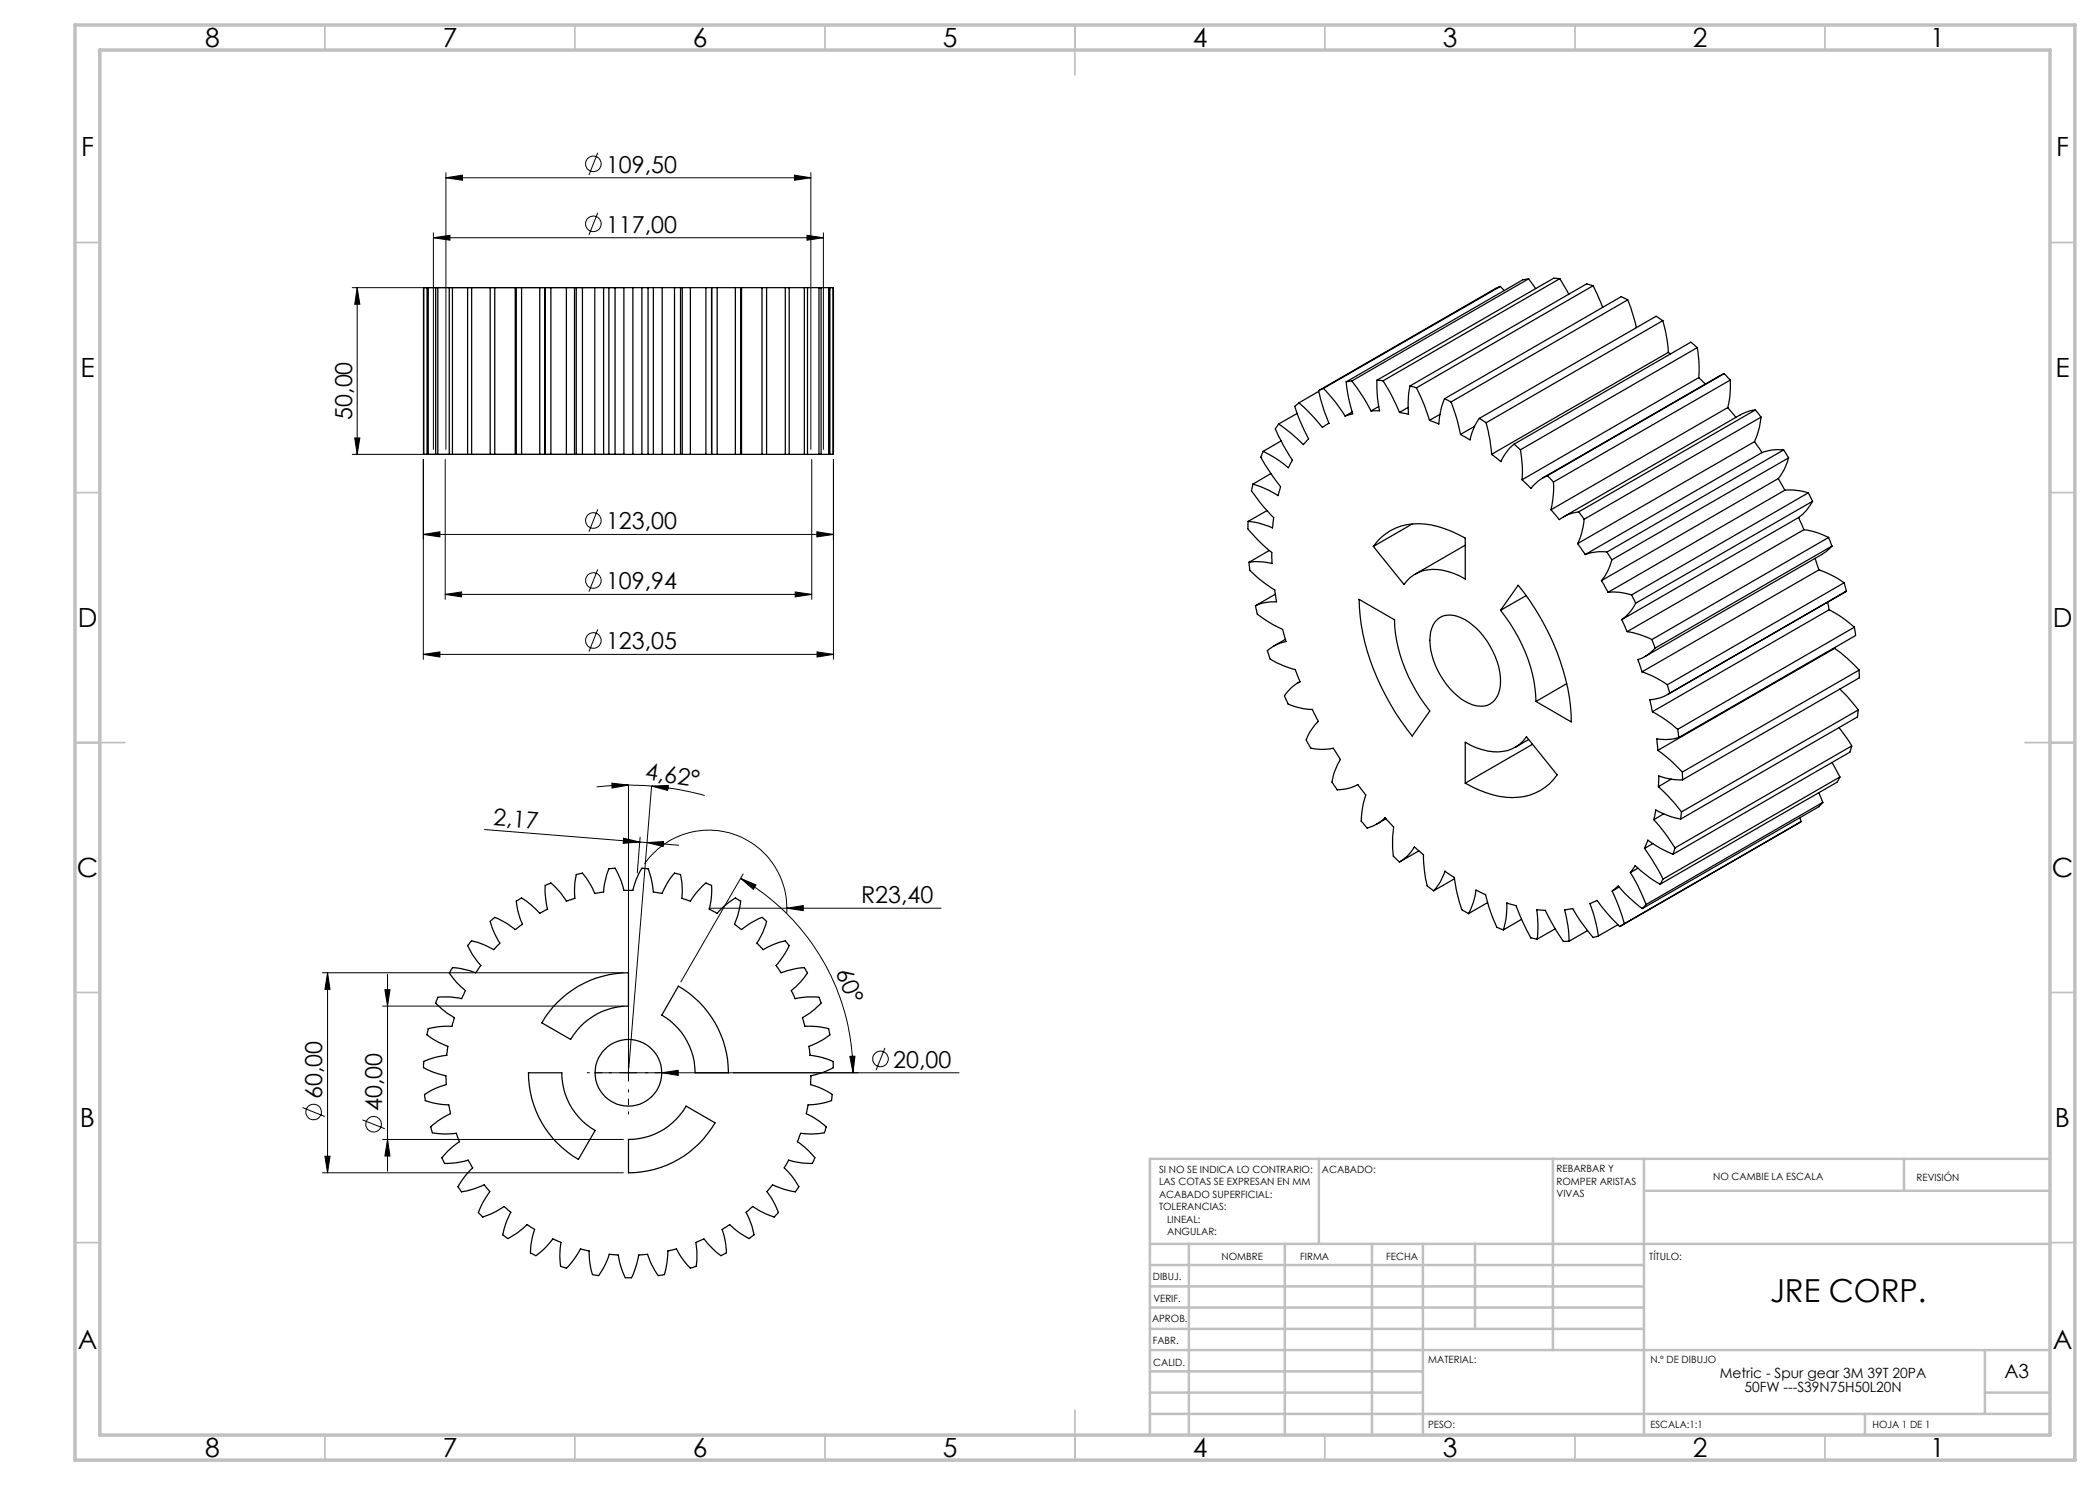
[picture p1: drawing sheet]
<svg xmlns="http://www.w3.org/2000/svg" width="420mm" height="297mm" viewBox="0 0 420 297" stroke-linecap="round" stroke-linejoin="round" font-family="sans-serif">
<g fill="none" stroke="#000" stroke-width=".25">
<path d="M84.7 57.5h.7M84.7 57.5v33.4M85.4 57.5h.3M85.4 57.5v33.4M85.7 57.5h1.4M85.7 57.5v33.4M87.1 57.5h.5M87.1 57.5v33.4M87.6 57.5h2.3M87.6 57.5v33.4M89.9 57.5h.6M89.9 57.5v33.4"/>
<path d="M90.5 57.5h3M90.5 57.5v33.4M93.5 57.5h.8M93.5 57.5v33.4M94.3 57.5h3.7M94.3 57.5v33.4M98 57.5h1M98 57.5v33.4M99 57.5h4M99 57.5v33.4M103 57.5h.3M103 57.5v33.4"/>
<path d="M103.3 57.5h1M103.3 57.5v33.4M104.3 57.5h3.7M104.3 57.5v33.4M108 57.5h1M108 57.5v33.4M109 57.5v33.4M109 57.5h.1M109 57.5h1.2M110.2 57.5h3.1M110.2 57.5v33.4M113.3 57.5h1.6"/>
<path d="M113.3 57.5v33.4M114.9 57.5h.4M114.9 57.5v33.4M115.3 57.5h1.2M115.3 57.5v33.4M116.5 57.5h2.5M116.5 57.5v33.4M119 57.5h1.7M119 57.5v33.4M120.7 57.5h1.1M120.7 57.5v33.4M121.8 57.5h1.2"/>
<path d="M121.8 57.5v33.4M123 57.5h1.8M123 57.5v33.4M124.8 57.5h1.8M124.8 57.5v33.4M126.6 57.5h1.8M126.6 57.5v33.4M128.4 57.5h1.2M128.4 57.5v33.4M129.6 57.5h1.1M129.6 57.5v33.4M130.7 57.5h1.7"/>
<path d="M130.7 57.5v33.4M132.4 57.5h2.5M132.4 57.5v33.4M134.9 57.5h1.2M134.9 57.5v33.4M136.1 57.5h.4M136.1 57.5v33.4M136.5 57.5h1.6M136.5 57.5v33.4M138.1 57.5h3.1M138.1 57.5v33.4M141.2 57.5h1.1"/>
<path d="M141.2 57.5v33.4M142.3 57.5h.1M142.3 57.5v33.4M142.3 57.5h1.1M143.4 57.5h3.7M143.4 57.5v33.4M147.1 57.5h1M147.1 57.5v33.4M148.1 57.5h.2M148.1 57.5v33.4M148.3 57.5h4.1M148.3 57.5v33.4"/>
<path d="M152.4 57.5h.9M152.4 57.5v33.4M153.3 57.5h3.8M153.3 57.5v33.4M157.1 57.5h.7M157.1 57.5v33.4M157.8 57.5h3.1M157.8 57.5v33.4M160.9 57.5h.6M160.9 57.5v33.4M161.5 57.5h2.3M161.5 57.5v33.4"/>
<path d="M163.8 57.5h.4M163.8 57.5v33.4M164.2 57.5h1.5M164.2 57.5v33.4M165.7 57.5h.3M165.7 57.5v33.4M166 57.5h.6M166 57.5v33.4M166.6 57.5v33.4M300.1 57.3l.7 .8M300.1 57.3l-.9 .3-35.5 20.5M300.1 57.3l-35.4 20.4"/>
<path d="M305.7 55.8l1.4 1.9M305.7 55.8l-1.1 .1-35.4 20.5M305.7 55.8l-35.3 20.4M312 55.7l1.8 3.1M312 55.7l-1.2-.1-35.4 20.5M312 55.7l-35.4 20.5M318.6 57.1l1.9 4.4M318.6 57.1l-1.2-.3-35.4 20.4M318.6 57.1l-35.3 20.5M325.5 60l.7 1.6 1.1 3.9M325.5 60l-1.3-.7-35.3 20.5M325.5 60l-35.3 20.4"/>
<path d="M263.7 78.1l1.1 4.1 1 2.5M263.7 78.3l-3.9 2.3M264.7 77.7l-1 .4M264.7 77.7a31.8 31.8 0 0 1 4.3 5.5M269.2 76.4a29.6 29.6 0 0 0 1.3 6.4l-1.5 .4M270.4 76.2l-1.2 .2M270.4 76.2a39.5 39.5 0 0 1 3.8 6M275.4 76.1a25.3 25.3 0 0 0 .5 6.1h-1.7M275.4 76.1l1.2 .1M276.6 76.2a38.4 38.4 0 0 1 3.3 6.3M282 77.2a20.1 20.1 0 0 0-.3 5.6l-1.8-.3M282 77.2l1.3 .4"/>
<path d="M283.3 77.6a34.7 34.7 0 0 1 2.6 6.5M288.9 79.8a16.2 16.2 0 0 0-1.1 5l-1.9-.7M288.9 79.8l1.3 .6M332.6 64.1a29 29 0 0 1 1.1 6.4M332.6 64.1l-1.4-.9-35.3 20.5M332.6 64.1l-35.4 20.5M333.7 70.5l.4 .3M333.7 70.5l-35.4 20.4M339.4 69.5a24 24 0 0 1 .4 6M339.4 69.5l-1.2-1.1-35.4 20.4M339.4 69.5l-35.3 20.5M339.8 75.5l1.3 1.3"/>
<path d="M339.8 75.5l-35.4 20.5M344.8 74.7l1.2 1.3M344.8 74.7l-36.2 20.9M344.8 74.7l-35.3 20.4M346 76a17.2 17.2 0 0 1-.5 5.5M346 76l-35.3 20.4M84.7 90.9h.7M85.4 90.9h.3M85.7 90.9h1.4M87.1 90.9h.5M87.6 90.9h2.3M89.9 90.9h.6"/>
<path d="M90.5 90.9h3M93.5 90.9h.8M94.3 90.9h3.7M98 90.9h1M99 90.9h4M103 90.9h.3M103.3 90.9h1M104.3 90.9h3.7M108 90.9h1M109 90.9h.1M109 90.9h1.2M110.2 90.9h3.1"/>
<path d="M113.3 90.9h1.6M114.9 90.9h.4M115.3 90.9h1.2M116.5 90.9h2.5M119 90.9h1.7M120.7 90.9h1.1M121.8 90.9h1.2M123 90.9h1.8M124.8 90.9h1.8M126.6 90.9h1.8M128.4 90.9h1.2M129.6 90.9h1.1"/>
<path d="M130.7 90.9h1.7M132.4 90.9h2.5M134.9 90.9h1.2M136.1 90.9h.4M136.5 90.9h1.6M138.1 90.9h3.1M141.2 90.9h1.1M142.3 90.9h.1M142.3 90.9h1.1M143.4 90.9h3.7M147.1 90.9h1M148.1 90.9h.2"/>
<path d="M148.3 90.9h4.1M152.4 90.9h.9M153.3 90.9h3.8M157.1 90.9h.7M157.8 90.9h3.1M160.9 90.9h.6M161.5 90.9h2.3M163.8 90.9h.4M164.2 90.9h1.5M165.7 90.9h.3M166 90.9h.6M250.6 96.8l-.3 1.4a35.4 35.4 0 0 0 4.4 5.3l-.2 2.1a15 15 0 0 0-4.9-1.3"/>
<path d="M252.6 90.3l-.4 1a30.6 30.6 0 0 0 3.9 6l-.5 1.8a19.1 19.1 0 0 0-5-2.3M254.2 94.7l-3.6 2.1M255.7 84.8l-.6 1a37 37 0 0 0 3.4 6.2l-.8 1.6a22.5 22.5 0 0 0-5.1-3.3M256.2 88.2l-3.6 2.1M259.4 82.7l-3.7 2.1M259.8 80.6l-.9 .7a39.1 39.1 0 0 0 2.8 6.5l-1 1.1a30.3 30.3 0 0 0-5-4.1M259.8 80.6l1.8 1.7 2.9 3.2 1.3-.8M265.8 84.7h-.1M270.4 82.4l-1.4 .8M275.7 81.3l-1.5 .9M281.6 81.5l-1.7 1M288 82.9l-2.1 1.2"/>
<path d="M290.2 80.4a33.9 33.9 0 0 1 1.9 6.5M294.9 85.3l-2.8 1.6M295.9 83.7a11.2 11.2 0 0 0-1.9 4.3l-1.9-1.1M295.9 83.7l1.3 .9M297.2 84.6a28.3 28.3 0 0 1 1.1 6.3M302.8 88.8a10 10 0 0 0-2.6 3.5l-1.9-1.4M302.8 88.8l1.3 1.2M304.1 90a24 24 0 0 1 .3 6M309.5 95.1a7.5 7.5 0 0 0-3.3 2.6l-1.8-1.7M309.5 95.1l1.2 1.3M310.7 96.4a20.4 20.4 0 0 1-.5 5.5M345.5 81.5l1.7 2"/>
<path d="M345.5 81.5l-35.3 20.4M350.9 88.3l1.5 2.2M350.9 88.3l-35.4 20.4M351.1 82l1.1 1.4M351.1 82l-1.1 .2-1.9 .8-35.4 20.4M351.1 82l-35.4 20.4M352.2 83.4a16.6 16.6 0 0 1-1.3 4.9M352.2 83.4l-35.4 20.5M352.4 90.5l-35.4 20.4M355.7 95.7l1.3 2.3M355.7 95.7l-35.4 20.4M356.7 90l1 1.6"/>
<path d="M356.7 90a8.9 8.9 0 0 0-4.3 .5M356.7 90l-35.3 20.4M357 98a12.9 12.9 0 0 1 4.7 .6M357 98l-35.4 20.5M357.7 91.6a11 11 0 0 1-2 4.1M357.7 91.6l-35.3 20.4M361.7 98.6l.8 1.7M361.7 98.6l-35.4 20.4M249.6 104.3v1.5a32.4 32.4 0 0 0 4.8 4.7v2.2a12 12 0 0 0-4.6-.2M249.8 112.5l.1 1.5a27.1 27.1 0 0 0 5.1 4l.3 2.4a8.7 8.7 0 0 0-4.2 .7M253.4 102.1l-3.8 2.2M253.9 110.1l-4.1 2.4"/>
<path d="M255.1 118.8l-4 2.3M271.8 119.9l7.1 4.1a30.8 30.8 0 0 0 7.1 18.2l-3.6 5a47.5 47.5 0 0 1-10.5-25.7zM276.2 107.5a11.6 11.6 0 0 1 11.3-2.2 24.7 24.7 0 0 1 5.6 2.3v8.2a10.5 10.5 0 0 0-9.4-1.3 6.1 6.1 0 0 0-2.9 2.4l-6.1-7.6zM282.4 104.8l-7.7 4.5M293.1 109l-10.1 5.8M305.2 119.1l-5.1 3M310.2 101.9l1.7 2a7.9 7.9 0 0 1 3.8-1.5M315.5 108.7l1.5 2.2M315.7 102.4l1.1 1.5M316.8 103.9a13.7 13.7 0 0 1-1.3 4.8M320.3 116.1l1.3 2.4M321.4 110.4a9.5 9.5 0 0 0-4.4 .5"/>
<path d="M321.4 110.4l1 1.6M321.6 118.5a11.1 11.1 0 0 1 4.7 .5M322.4 112a10.2 10.2 0 0 1-2.1 4.1M326.3 119l.8 1.6M359.7 103.5l1.1 2.4M359.7 103.5l-35.4 20.4M360.8 105.9a15 15 0 0 1 4.9 1.6M360.8 105.9l-35.4 20.4M362.5 100.3a9 9 0 0 1-2.8 3.2M362.5 100.3l-35.4 20.3M363 111.7l.8 2.3M363.8 114a20.5 20.5 0 0 1 5 2.6"/>
<path d="M363.8 114l-35.4 20.4M365.7 107.5l.7 1.7M365.7 107.5l-35.3 20.4M366.4 109.2l-1.2 1.1-.9 .6-35.3 20.4M366.4 109.2l-35.4 20.4M368.8 116.6l.5 1.6M368.8 116.6l-35.3 20.3M369.3 118.2l-35.7 20.7M369.3 118.2l-35.4 20.4M251.1 121.1l.1 .5a2.4 2.4 0 0 0 1.5 2.2l3.2 1.8a1.24 1.24 0 0 1 .9 1.2l.4 1.5a7.8 7.8 0 0 0-3.7 1.8l.3 1.1a1.2 1.2 0 0 0 .9 1l1.9 .9 2.4 .8 1 2.4M257.1 127.9l-2.4 1.3M260 136.3a8.1 8.1 0 0 0-3.1 2.9l.7 1.6a13.4 13.4 0 0 0 4.9 1.1l1.2 2.4a10.4 10.4 0 0 0-2.5 3.7l.6 1a1.28 1.28 0 0 0 1.5 .8l1.2 .1 2.2-.3 1.4 2.3a12.9 12.9 0 0 0-1.7 4.5l1 1.6a8.5 8.5 0 0 0 4.2-1.1l1.6 2.1a17.8 17.8 0 0 0-1 5.2l1.2 1.4a8.3 8.3 0 0 0 3.6-2.1l1.7 1.9a23.6 23.6 0 0 0 0 5.8l1.2 1.2"/>
<path d="M260 136.3l-.4 .3M287.5 123.9a4.7 4.7 0 0 1 5.6 .1 15.6 15.6 0 0 1 7 13.1 4.1 4.1 0 0 1-6.3 3.6 15.2 15.2 0 0 1-7.7-10.7 7.7 7.7 0 0 1 1-5.7zM300.1 122.1l3.5-5.1a47.2 47.2 0 0 1 10.6 25.8l.1 1.6-7.1-4.1M300.1 122.1a31.1 31.1 0 0 1 7.1 18.2M313.3 136.7l-6.1 3.6M324.3 123.9l1.1 2.4M325.4 126.3a16.3 16.3 0 0 1 5 1.6M327.1 120.6a8.7 8.7 0 0 1-2.8 3.3M328.4 134.4a19.9 19.9 0 0 1 5.1 2.5M330.4 127.9l.6 1.7M331 129.6a7.8 7.8 0 0 1-3.4 2.3l.8 2.5M333.5 136.9l.4 1.7"/>
<path d="M333.9 138.6a7.7 7.7 0 0 1-3.9 1.3l.5 2.4M365.5 120.4l.3 1.6M365.8 122a23.8 23.8 0 0 1 5.1 3.4M365.8 122l-35.3 20.3M366.9 129.7a29.8 29.8 0 0 1 4.9 4.3M366.9 129.7l-35.3 20.4M366.9 129.5v.2M368 137.8l1.4 1.5 2.3 2.7M370.9 125.4l.2 1.7-35.3 20.4M370.9 125.4l-35.4 20.5M371.8 134l.1 1.6-35.4 20.4M371.8 134l-35.3 20.4"/>
<path d="M293.1 148.4a10.5 10.5 0 0 0 9.3 1.4 6.6 6.6 0 0 0 2.9-2.4l6.1 7.6a11 11 0 0 1-11.5 4.3 22.5 22.5 0 0 1-6.8-2.7zM305.7 147.9l-2.7 1.6M306.5 148.9l-13.4 7.7M330.5 142.3a25.9 25.9 0 0 1 5 3.6M331.6 150.1a29.8 29.8 0 0 1 4.9 4.3M331.7 157.3l2.9 3 1.7 2.1M334.3 155.8l-2.6 1.5M335.5 145.9l.3 1.6M335.8 147.5a9.8 9.8 0 0 1-4.4 .3l.2 2.3M336.5 154.4v1.6M336.5 156a12.5 12.5 0 0 1-4.7-.8l-.1 2.1M363.7 158.5l.9 2"/>
<path d="M366.4 152.5l1.6 2.9M367.8 145.5l2.5 3.7M368 155.4l-.6 1.1-35.4 20.3M368 155.4l-35.4 20.4M370.3 149.2l-.3 1.2-35.4 20.4M370.3 149.2l-35.3 20.4M371.7 142l-.2 1.4-35.4 20.4M371.7 142l-35.4 20.4M277.2 163.8l-1.9 1M279.9 172.4a7.9 7.9 0 0 0 3-3l1.1 1a1.23 1.23 0 0 1 .7 1.3 20.3 20.3 0 0 0 .9 5.6l1.1 .8M283.8 170.2l-3.9 2.2M286.7 178.1a9.7 9.7 0 0 0 2.3-3.9l1.9 1.3a29.8 29.8 0 0 0 1.5 6.5l1.3 .7"/>
<path d="M290.9 175.8l-4.2 2.3M322.4 178.2l1.2-1a29 29 0 0 0 4.9 4.5M322.4 178.2a39.2 39.2 0 0 1 2.5 6.5l-.9 .6M323.8 177.4l-1.4 .8M326.1 174.5l.9-1.4a26.4 26.4 0 0 0 5 3.7M326.1 174.5a38.2 38.2 0 0 1 3.1 6.4M327.6 173.6l-1.5 .9M328.9 169.7l.7-1.7a20.2 20.2 0 0 0 5 2.8M328.9 169.7l2.4 3.7 1.3 2.4M330.6 168.7l-1.7 1M330.8 163.9a36.8 36.8 0 0 1 4.2 5.7M332.6 175.8l-.6 1"/>
<path d="M332.7 162.8l-1.9 1.1M335 169.6l-.4 1.2M336.1 163.8a16.5 16.5 0 0 1-4.9-1.8l-.4 1.9M336.3 162.4l-.2 1.4M360 163.5l.2 .8M360.2 164.3l-.9 .6M360.2 164.3l-36.2 21M364.6 160.5l-.8 .8-35.3 20.4M364.6 160.5l-35.4 20.4M98 184.3l1-.8a15 15 0 0 1 4 2.4l1.5-1a14.3 14.3 0 0 1-1.2-4.7l1-.6a16 16 0 0 1 3.6 3.1l1.6-.8a18 18 0 0 1-.5-4.8l1.2-.5a15.3 15.3 0 0 1 3.1 3.6l1.7-.5a16.2 16.2 0 0 1 .3-4.8l1.2-.3a17 17 0 0 1 2.5 4.1l1.7-.3a15.9 15.9 0 0 1 1.1-4.7l1.2-.1a15.1 15.1 0 0 1 1.8 4.5h1.8a14 14 0 0 1 1.8-4.5l1.2 .1a15.9 15.9 0 0 1 1.1 4.7l1.7 .3a14.4 14.4 0 0 1 2.5-4.1l1.2 .3a16.2 16.2 0 0 1 .3 4.8l1.7 .5a15.3 15.3 0 0 1 3.1-3.6l1.1 .5a14.8 14.8 0 0 1-.4 4.8l1.5 .8a14.2 14.2 0 0 1 3.7-3.1l1 .6a17.2 17.2 0 0 1-1.2 4.7l1.4 1a15 15 0 0 1 4.1-2.4l.9 .8a13.4 13.4 0 0 1-1.9 4.3l1.2 1.3a15.1 15.1 0 0 1 4.5-1.7l.7 .9a17.1 17.1 0 0 1-2.6 4l1 1.5a17.6 17.6 0 0 1 4.7-1.1l.6 1.1a14.5 14.5 0 0 1-3.2 3.5l.7 1.6a13.5 13.5 0 0 1 4.8-.2l.4 1.1a15.4 15.4 0 0 1-3.7 2.9l.5 1.8a14.8 14.8 0 0 1 4.7 .4l.3 1.3a15.8 15.8 0 0 1-4.2 2.3l.2 1.8a14.3 14.3 0 0 1 4.6 1.2l.1 1.2a15.3 15.3 0 0 1-4.5 1.7l-.1 1.7a14.5 14.5 0 0 1 4.3 2l-.1 1.2a15.6 15.6 0 0 1-4.7 .9l-.3 1.7a15.9 15.9 0 0 1 3.9 2.7l-.3 1.2a14.7 14.7 0 0 1-4.8 .1l-.6 1.6a16.2 16.2 0 0 1 3.5 3.3l-.5 1.1a14.6 14.6 0 0 1-4.8-.7l-.9 1.6a14.3 14.3 0 0 1 3 3.7l-.7 1.1a15.5 15.5 0 0 1-4.6-1.4l-1.1 1.3a16.4 16.4 0 0 1 2.3 4.2l-.9 .9a18.3 18.3 0 0 1-4.3-2.1l-1.3 1.2a16.6 16.6 0 0 1 1.6 4.5l-1 .7a15.1 15.1 0 0 1-3.9-2.8l-1.5 1a15.6 15.6 0 0 1 .9 4.7l-1.1 .5a17.6 17.6 0 0 1-3.4-3.3l-1.6 .7a16.1 16.1 0 0 1 0 4.8l-1.1 .3a15.1 15.1 0 0 1-2.8-3.8l-1.7 .4a17.7 17.7 0 0 1-.7 4.7l-1.2 .2a15.8 15.8 0 0 1-2.2-4.2l-1.8 .1a17.1 17.1 0 0 1-1.4 4.5h-1.2a15.5 15.5 0 0 1-1.5-4.5l-1.8-.1a14.5 14.5 0 0 1-2.1 4.2l-1.2-.2a14.6 14.6 0 0 1-.7-4.7l-1.7-.4a16.4 16.4 0 0 1-2.8 3.8l-1.2-.3a14.7 14.7 0 0 1 .1-4.8l-1.6-.7a15.3 15.3 0 0 1-3.4 3.3l-1.1-.5a15.6 15.6 0 0 1 .8-4.7l-1.5-1a14.1 14.1 0 0 1-3.8 2.8l-1.1-.7a15.3 15.3 0 0 1 1.7-4.5l-1.4-1.2a17.2 17.2 0 0 1-4.2 2.1l-.9-.9a16.4 16.4 0 0 1 2.3-4.2l-1.2-1.3a15.5 15.5 0 0 1-4.5 1.4l-.7-1.1a15.5 15.5 0 0 1 2.9-3.7l-.9-1.6a14.6 14.6 0 0 1-4.7 .7l-.5-1.1a15.4 15.4 0 0 1 3.5-3.3l-.6-1.6a14.9 14.9 0 0 1-4.8-.1l-.4-1.2a14.9 14.9 0 0 1 4-2.7l-.4-1.7a16.2 16.2 0 0 1-4.6-.9l-.2-1.2a14.5 14.5 0 0 1 4.4-2l-.1-1.7a15.5 15.5 0 0 1-4.5-1.7v-1.2a14.3 14.3 0 0 1 4.7-1.2l.2-1.8a14.9 14.9 0 0 1-4.2-2.3l.3-1.3a14.4 14.4 0 0 1 4.7-.4l.5-1.8a17.4 17.4 0 0 1-3.8-2.9l.5-1.1a13.5 13.5 0 0 1 4.7 .2l.8-1.6a14.5 14.5 0 0 1-3.2-3.5l.6-1.1a17.6 17.6 0 0 1 4.6 1.1l1.1-1.5a15.9 15.9 0 0 1-2.7-4l.8-.9a15.5 15.5 0 0 1 4.4 1.7l1.3-1.3a15.7 15.7 0 0 1-2-4.3zM135.7 197.2a20 20 0 0 1 10 17.4h-6.7a13.5 13.5 0 0 0-6.6-11.6zM293.7 182.7a13 13 0 0 0 1.5-4.7l1.9 .9a34.6 34.6 0 0 0 2.3 6.6l1.3 .5"/>
<path d="M297.5 180.5l-3.8 2.2M300.7 186a16.2 16.2 0 0 0 .7-5.4l1.8 .5 1.4 3.3 1.6 3.2 1.2 .2M304.3 183.9l-3.6 2.1M307.4 187.8a22.7 22.7 0 0 0-.1-5.9l1.8 .2a41 41 0 0 0 3.6 6.2l1.1-.1M311 185.8l-3.6 2M317.5 186.1l-3.7 2.1M319.7 187.2l-1.1 .3a37.5 37.5 0 0 1-4.1-5.8l-1.6 .3a25.3 25.3 0 0 1 .9 6.2M323.6 185l-3.9 2.2M324 185.3a37.7 37.7 0 0 1-4.6-5.2l-1.4 .6a33.6 33.6 0 0 1 1.7 6.5M329.2 180.9l-.7 .8M105.7 214.6h6.7a13.2 13.2 0 0 0 6.6 11.5l-3.3 5.8a20 20 0 0 1-10-17.3zM111.5 200.4a20 20 0 0 1 14.2-5.8v6.6a13.3 13.3 0 0 0-11.6 6.7l-5.7-3.3a19.5 19.5 0 0 1 3.1-4.2z"/>
<path d="M125.7 227.9a13.3 13.3 0 0 0 11.5-6.7l5.8 3.4a20.1 20.1 0 0 1-17.3 10z"/>
<circle cx="125.7" cy="214.6" r="6.7"/>
</g>
<g fill="none" stroke="#000" stroke-width=".2">
<path d="M89.2 35.6l3.3-.6v1.1zM89.2 34.5v55.4M89.2 35.6h73M119.6 30.5l-1.8 4.5M158.9 35l3.3 .6-3.3 .5zM162.2 34.5v55.4M70.4 57.5h54.3M71.4 57.5v33.4M71.4 57.5l.6 3.4h-1.1zM86.7 47.6l3.3-.5v.9zM86.7 46.6v43.3M86.7 47.6h78"/>
<path d="M119.6 42.5l-1.8 4.5M161.4 47.1l3.3 .5-3.3 .4zM164.7 46.6v43.3M70.4 90.9h54.3M70.9 87.6h1.1l-.6 3.3zM84.7 91.9v40M89 91.9v28M162.3 91.9v28M166.7 91.9v40M84.7 106.9l3.3-.5v1zM84.7 106.9h82M89 118.9l3.3-.5v1z"/>
<path d="M89 118.9h73.3M119.6 101.9l-1.8 4.4M119.6 113.9l-1.8 4.4M159 118.4l3.3 .5-3.3 .5zM163.4 106.4l3.3 .5-3.3 .5zM84.7 130.9l3.3-.5v1zM84.7 130.9h82M119.6 125.9l-1.8 4.4M163.4 130.4l3.3 .5-3.3 .5zM122.4 156.6l3.3 .4-3.3 .6zM125.7 157l4.6 .2M125.7 157l-6.4 .4"/>
<path d="M125.7 157v59.2M130.3 157.2l3.4-.1-.2 1zM130.3 157.2a54 54 0 0 1 10.6 1.9M130.3 157.2l-4.5 56.4M96.9 165.9l31.1 2.5M124.7 167.6l3.3 .8-3.4 .3zM128 168.4l1.4 .1M128 167.4l-.5 7.2M128.9 172.8a15.6 15.6 0 0 1 18-5.9 15.6 15.6 0 0 1 10.4 15.7M129.4 168.5l6.3 .5M129.4 168.5l3.3-.2-.1 1zM148.1 175.7l3.1 1.3-.5 .9z"/>
<path d="M148.1 175.7a45 45 0 0 1 22.5 38.9M148.6 174.8l-12.4 21.6M64.5 194.6h60.2M65.5 194.6l.5 3.3h-1zM65.5 194.6v40M77 197.9h1l-.5 3.3zM77.5 194.9v39.3M141.8 181.6h46.4M157.4 181.6l3.3-.5v1zM76.5 201.2h48.2M119 214.6h72.8M132.4 214.6l3.2-.5v1z"/>
<path d="M170 211.3l1-.1-.4 3.4zM177 209.6l-1.8 4.4M60.5 221.5l4.4 1.8M64.5 234.6h60.2M65 231.2h1l-.5 3.4zM72.5 224l4.4 1.7M76.5 227.9h48.2M77.5 227.9l.5 3.3h-1z"/>
<circle cx="118.7" cy="32.8" r="1.55"/>
<circle cx="118.7" cy="44.8" r="1.56"/>
<circle cx="118.7" cy="116.1" r="1.56"/>
<circle cx="118.7" cy="104.1" r="1.55"/>
<circle cx="118.7" cy="128.1" r="1.56"/>
<circle cx="176.1" cy="211.8" r="1.55"/>
<circle cx="62.7" cy="222.4" r="1.55"/>
<circle cx="74.7" cy="224.9" r="1.56"/>
</g>
<path d="M122.4 214.5h-5M125.7 211.2v-5M125.7 217.9v5M129 214.5h5" fill="none" stroke="#000" stroke-width=".2" stroke-dasharray="15.2 1.3 1.3 1.3" stroke-dashoffset="14.6" stroke-linecap="butt"/>
<g fill="none" stroke="#c0c0c0" stroke-width=".35">
<path d="M65 5v5M115 5v5M165 5v5M215 5v10M265 5v5M315 5v5M365 5v5M15 48.5h5M410 48.5h5M15 98.5h5M410 98.5h5M15 148.5h10"/>
<path d="M405 148.5h10M15 198.5h5M410 198.5h5M15 248.5h5M410 248.5h5M65 287v5M115 287v5M165 287v5M215 282v10M265 287v5M315 287v5M365 287v5"/>
</g>
<g fill="none" stroke="#c0c0c0" stroke-width=".5">
<path d="M263.8 231.8v17M310.6 231.8v38.2M328.8 231.8v55.2M328.8 238.2h81.2M380.8 231.8v6.4M410 231.8h-180v55.2M230 248.8h180M230 257.3h98.8M230 253h98.8M237.8 248.8v38.2M257 248.8v38.2M274.4 248.8v38.2"/>
<path d="M284.6 248.8v38.2M295 248.8v17M230 265.8h98.8M230 261.5h98.8M230 278.5h54.6M230 274.3h54.6M230 270h180M397 278.5h13M397 270v12.8M230 282.8h180M373 282.8v4.2"/>
</g>
<path d="M15 5h400v287h-400zM20 10h390v277h-390z" fill="none" stroke="#c0c0c0" stroke-width=".7"/>
<g fill="#000">
<path d="M157.4 181.6l3.3-.5v1zM132.4 214.6l3.2-.5v1z"/>
<path d="M158.9 35l3.3 .6-3.3 .5zM89.2 35.6l3.3-.6v1.1z"/>
<path d="M71.4 57.5l.6 3.4h-1.1zM70.9 87.6h1.1l-.6 3.3z"/>
<path d="M89 118.9l3.3-.5v1zM159 118.4l3.3 .5-3.3 .5z"/>
<path d="M163.4 106.4l3.3 .5-3.3 .5zM84.7 106.9l3.3-.5v1zM161.4 47.1l3.3 .5-3.3 .4zM86.7 47.6l3.3-.5v.9z"/>
<path d="M84.7 130.9l3.3-.5v1zM163.4 130.4l3.3 .5-3.3 .5z"/>
<path d="M122.4 156.6v1l3.3-.6zM130.3 157.2l3.2 .9 .2-1z"/>
<path d="M124.7 167.6l3.3 .8-3.4 .3zM129.4 168.5l3.3-.2-.1 1z"/>
<path d="M148.1 175.7l2.6 2.2 .5-.9zM170 211.3l.6 3.3 .4-3.4z"/>
<path d="M65 231.2h1l-.5 3.4zM65.5 194.6l.5 3.3h-1zM77.5 227.9l.5 3.3h-1zM77 197.9h1l-.5 3.3z"/>
</g>
<text font-size="6.3" x="354" y="260.4">JRE CORP.</text>
<g font-size="5.3">
<text x="41" y="9.5">8</text>
<text x="88.5" y="9.5">7</text>
<text x="138.5" y="9.5">6</text>
<text x="188.5" y="9.5">5</text>
<text x="238.5" y="9.5">4</text>
<text x="288.5" y="9.5">3</text>
<text x="338.5" y="9.5">2</text>
<text x="386" y="9.5">1</text>
<text x="16.2" y="31.2">F</text>
<text x="411.2" y="31.2">F</text>
<text x="16.1" y="75.5">E</text>
<text x="411.1" y="75.5">E</text>
<text x="15.5" y="125.5">D</text>
<text x="410.5" y="125.5">D</text>
<text x="15.4" y="175.5">C</text>
<text x="410.4" y="175.5">C</text>
<text x="16" y="225.5">B</text>
<text x="411" y="225.5">B</text>
<text x="15.5" y="269.7">A</text>
<text x="410.5" y="269.7">A</text>
<text x="41" y="291.5">8</text>
<text x="88.5" y="291.5">7</text>
<text x="138.5" y="291.5">6</text>
<text x="188.5" y="291.5">5</text>
<text x="238.5" y="291.5">4</text>
<text x="288.5" y="291.5">3</text>
<text x="338.5" y="291.5">2</text>
<text x="386" y="291.5">1</text>
</g>
<g font-size="4.7">
<text x="121.2" y="34.5">109,50</text>
<text x="121.2" y="46.5">117,00</text>
<text x="70.5" y="84" transform="rotate(-90 70.5 84)">50,00</text>
<text x="121.2" y="105.9">123,00</text>
<text x="121.2" y="117.9">109,94</text>
<text x="121.2" y="129.9">123,05</text>
<text x="128.9" y="155.8" transform="rotate(8 128.9 155.8)">4,62°</text>
<text x="98.6" y="165" transform="rotate(5 98.6 165)">2,17</text>
<text x="172.2" y="180.6">R23,40</text>
<text x="167.1" y="194.4" transform="rotate(68 167.1 194.4)">60°</text>
<text x="178.6" y="213.5">20,00</text>
<text x="64.5" y="219.8" transform="rotate(-90 64.5 219.8)">60,00</text>
<text x="76.5" y="222.3" transform="rotate(-90 76.5 222.3)">40,00</text>
</g>
<text font-size="3.9" x="400.9" y="275.5">A3</text>
<g font-size="2.8">
<text x="344" y="275.7">Metric - Spur gear 3M 39T 20PA</text>
<text x="348.9" y="278.5">50FW ---S39N75H50L20N</text>
</g>
<g font-size="2">
<text x="231.8" y="234.6">SI NO SE INDICA LO CONTRARIO:</text>
<text x="231.8" y="237.1">LAS COTAS SE EXPRESAN EN MM</text>
<text x="231.8" y="239.6">ACABADO SUPERFICIAL:</text>
<text x="264.4" y="234.6">ACABADO:</text>
<text x="311.3" y="234.5">REBARBAR Y</text>
<text x="311.3" y="237">ROMPER ARISTAS</text>
<text x="311.3" y="239.5">VIVAS</text>
<text x="342.6" y="236">NO CAMBIE LA ESCALA</text>
<text x="383.3" y="236.2">REVISIÓN</text>
<text x="231.8" y="242.1">TOLERANCIAS:</text>
<text x="233.4" y="244.6">LINEAL:</text>
<text x="233.4" y="247.1">ANGULAR:</text>
<text x="244.3" y="252">NOMBRE</text>
<text x="260" y="251.9">FIRMA</text>
<text x="277.2" y="251.9">FECHA</text>
<text x="329.9" y="251.9">TÍTULO:</text>
<text x="230.6" y="256.1">DIBUJ.</text>
<text x="230.7" y="260.3">VERIF.</text>
<text x="230.4" y="264.4">APROB.</text>
<text x="230.5" y="268.8">FABR.</text>
<text x="230.7" y="273.1">CALID.</text>
<text x="285.6" y="272.5">MATERIAL:</text>
<text x="330.1" y="272.5">N.º DE DIBUJO</text>
<text x="285.6" y="285.5">PESO:</text>
<text x="330.1" y="285.6">ESCALA:1:1</text>
<text x="374.5" y="285.6">HOJA 1 DE 1</text>
</g>
</svg>
